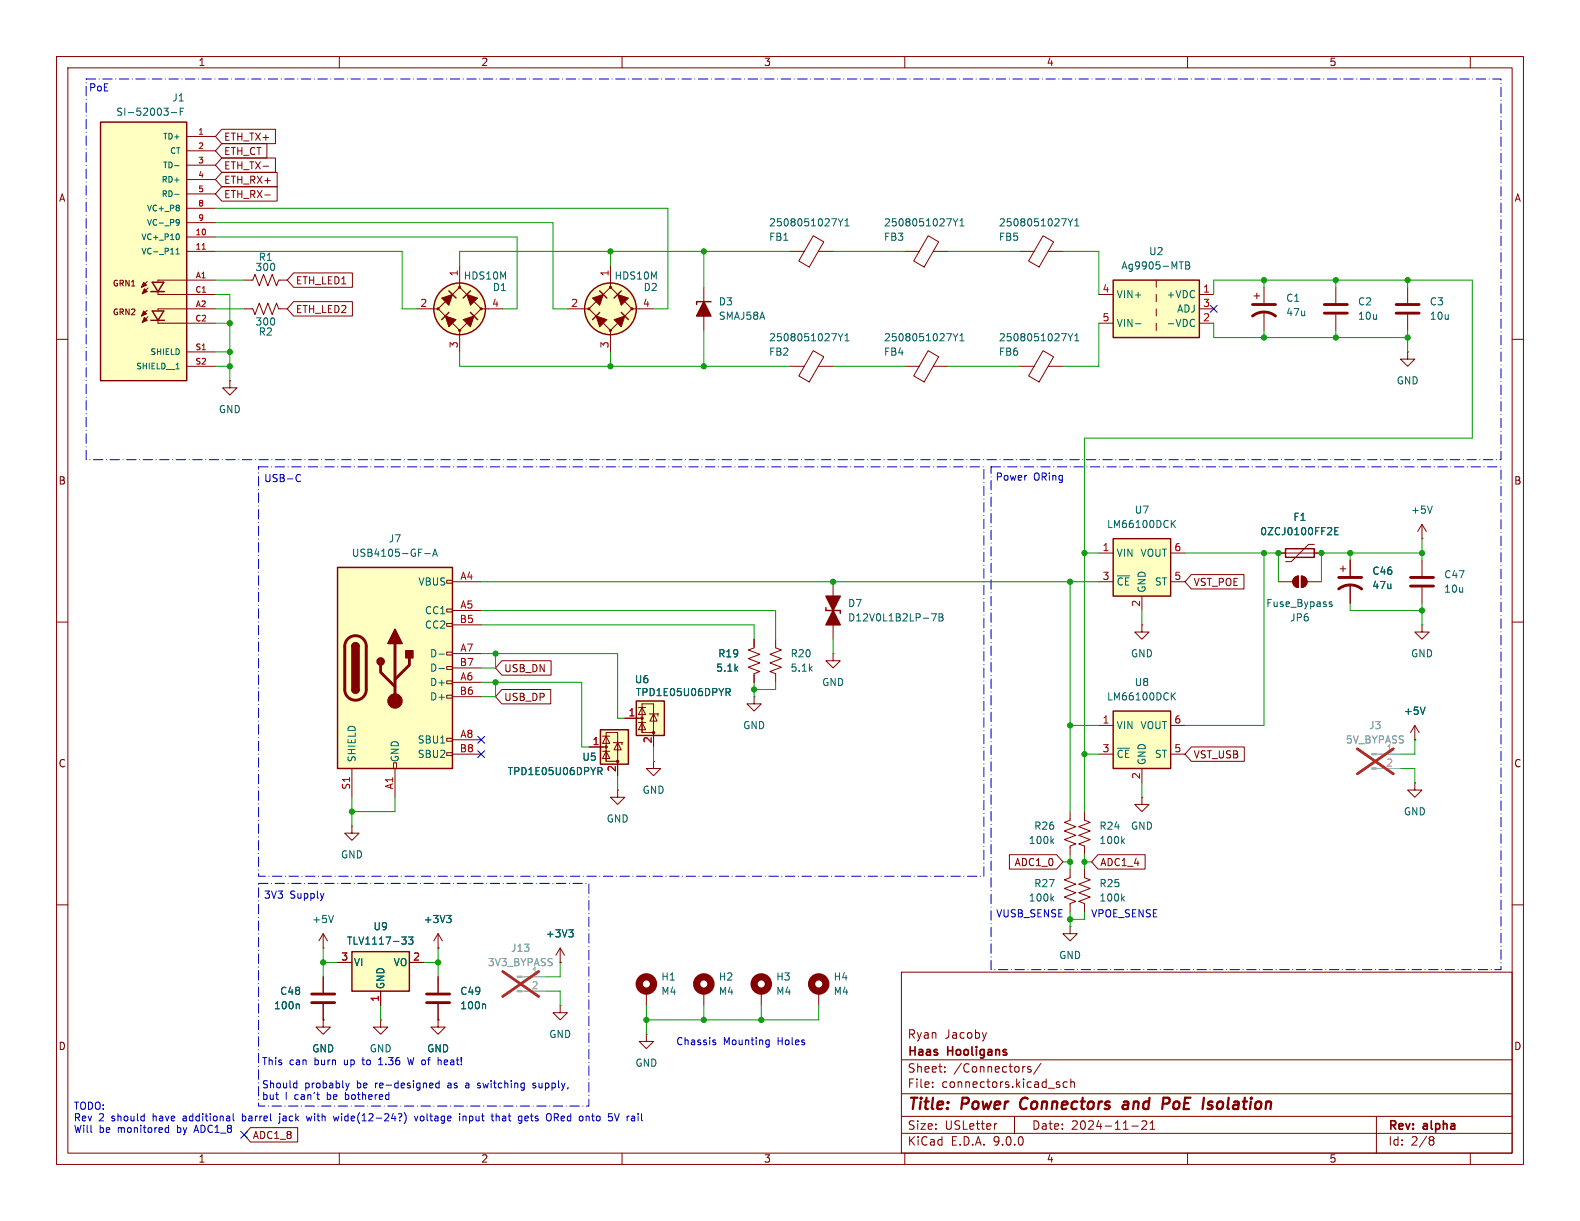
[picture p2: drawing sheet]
<svg xmlns="http://www.w3.org/2000/svg" width="279mm" height="216mm" viewBox="0 0 279 216" stroke-linecap="round" stroke-linejoin="round" font-family="sans-serif">
<g fill="none" stroke="#840000" stroke-width=".18">
<path d="M10 10h259.4v195.9h-259.4zM12 12h255.4v191.9h-255.4zM60 10v2M110 10v2M160 10v2M210 10v2M260 10v2M124.5 50.8v7.6M10 60h2M139.7 64.8h2.5M143.8 62l1.9 1.1-2.6 4.4-1.9-1zM144.7 64.8h2.6"/>
<path d="M160 64.8h2.6M164.1 62l1.9 1.1-2.6 4.4-1.8-1zM165 64.8h2.6M180.3 64.8h2.6M184.5 62l1.8 1.1-2.6 4.4-1.8-1zM185.4 64.8h2.6M267.4 60h2M226.1 97.8h7.6M232.4 96.3h-1l-3.1 3h-1M238.8 99.1v2.8M10 110h2M226.1 102.9h2.5"/>
<path d="M228.9 102.2l.7-.3v2a1.02 1.02 0 0 1-.9-.6 1.02 1.02 0 0 1 .2-1.1zM230.1 101.9a1.02 1.02 0 0 1 1 1 1.02 1.02 0 0 1-1 1zM231.1 102.9h2.6M237 100.6h1M237.5 100.1v1M238.8 103.4v3.3M267.4 110h2M109.2 139.7v1.3h1.3l-1.3 1.2-1.3-1.2h1.3M109.2 139.7h.1M10 160h2M114.3 175.3v2.5M134.6 175.3v2.5"/>
<path d="M144.8 175.3v2.5M159.4 171.9h108v32h-108zM267.4 160h2M114.3 182.9v1.3h1.3l-1.3 1.2-1.3-1.2h1.3M114.3 182.9h.1M159.4 197.4h108M159.4 193.4h108M159.4 187.4h108M164.9 192.1v.2M164.9 191.4v.1M167.1 189.4v.2M167.1 188.7v.1"/>
<path d="M174.4 182.6l-.3 1M176.3 198.7l-.3 .1M179.4 197.4v3M181.1 188.6h.2M182.3 188.7l-.4-.1-.2 .2 .1 .2 .5 .2v.3h-.6M184.1 188l-1.3 1.9M187 191.8l.4 .1v.2l-.2 .2h-.3M187 191.3l.4 .1M188.7 191.4l-.4-.1-.3 .3v.4l.1 .2h.6M189.4 191.4l.2-.1 .3 .1 .1 .9M189.4 190.8v1.5M200.1 199.1h1.2"/>
<path d="M201.9 198.3l.6-.1 .2 .1 .1 .3-.9 1.1h.9M203.4 199.7h.8M203.4 198.6l.4-.4v1.5M243.4 197.4v6.5M60 203.9v2M110 203.9v2M159.4 200.4h108M160 203.9v2M210 203.9v2M253 201.6h.3M253.3 201.6l.2 .2 .1 .4-.2 .2-.4 .1M253.6 201.3l-.3 .3"/>
<path d="M260 203.9v2"/>
</g>
<path d="M180.7 194.4a1.27 1.27 0 0 0 0 1.6M198.7 194.9l.2-.1 .6 .1M199.5 195.2l-.7 .1a.4 .4 0 0 0-.3 .4 .4 .4 0 0 0 .2 .4l.7-.1M205.8 194.1l.9 .1a.58 .58 0 0 1-.3 1" fill="none" stroke="#840000" stroke-width=".4"/>
<path d="M236.7 104.1a3.3 3.3 0 0 1 4.1 0M236.7 102.1h4.1" fill="none" stroke="#840000" stroke-width=".51"/>
<g fill="#840000" stroke="#840000" stroke-width=".18">
<path d="M228.9 102.2l.7-.3v2a1.02 1.02 0 0 1-.9-.6 1.02 1.02 0 0 1 .2-1.1z"/>
<path d="M230.1 101.9a1.02 1.02 0 0 1 1 1 1.02 1.02 0 0 1-1 1z"/>
</g>
<g fill="none" stroke="#006464" stroke-width=".18">
<path d="M148.2 59l.4 .7M148.6 59.7v.6M149.1 59l-.5 .7M149.4 59.4l.4-.4v1.3M168.5 59l.5 .7M169 59.7v.6M169.4 59l-.4 .7M169.7 59.4l.4-.4v1.3M188.9 59l.4 .7M189.3 59.7v.6M189.7 59l-.4 .7M190.1 59.4l.3-.4v1.3"/>
<path d="M149.4 60.3h.8M169.7 60.3h.8M190.1 60.3h.7M236 93.9h.5M236.6 93.3h-.6v1.3h.6M235 106.7l.6 .3-.2 .3-.4-.1M235.5 106.5l-.3-.1-.2 .2"/>
</g>
<path d="M125.7 53.3h-2.5v.5M227.3 97h5.1v1.6h-5.1z" fill="none" stroke="#840000" stroke-width=".25"/>
<path d="M124.5 53.3l1.2 2.6h-2.5z" fill="#840000" stroke="#840000" stroke-width=".25"/>
<g fill="none" stroke="#840000" stroke-width="1.3">
<circle cx="114.3" cy="174" r="1.27"/>
<circle cx="134.6" cy="174" r="1.27"/>
<circle cx="144.8" cy="174" r="1.27"/>
</g>
<path d="M59.7 100.3h20.3v35.6h-20.3z" fill="#ffffc2"/>
<g fill="none" stroke="#840000" stroke-width=".18">
<path d="M79 102.6h1v.5h-1zM79 107.7h1v.5h-1zM79 110.2h1v.5h-1zM79 115.3h1v.5h-1zM79 117.9h1v.5h-1zM80 102.9h5.1M80 108h5.1M80 110.5h5.1M80 115.6h5.1M80 118.1h5.1M62.2 135.9v5.1M69.6 134.9h.5v1h-.5z"/>
<path d="M69.8 135.9v5.1M79 120.4h1v.5h-1zM79 122.9h1v.5h-1zM79 130.6h1v.5h-1zM79 133.1h1v.5h-1zM80 120.7h5.1M80 123.2h5.1M80 130.8h5.1M80 133.4h5.1M62.2 146.1v1.2h1.3l-1.3 1.3-1.2-1.3h1.2M62.2 146.1h.1M191.8 143.5v1.5l1 .4-2 .8 2 .7-2 .8 2 .8-2 .7 1 .4v1.5"/>
</g>
<path d="M59.7 100.3h20.3v35.6h-20.3zM62.2 114.3a.64 .64 0 0 1 .7-.6 .64 .64 0 0 1 .6 .6M62.2 121.9a.64 .64 0 0 0 .7 .7 .64 .64 0 0 0 .6-.7" fill="none" stroke="#840000" stroke-width=".25"/>
<path d="M61.5 113a1.9 1.9 0 0 1 2.1-.5 1.9 1.9 0 0 1 1.2 1.8v7.6a1.91 1.91 0 0 1-1.9 1.9 1.91 1.91 0 0 1-1.9-1.9v-7.7l.1-.7zM67.3 117.6v1.3l2.5 2.5M69.8 113.8v10.2M72.4 116.3v1.3l-2.6 2.5" fill="none" stroke="#840000" stroke-width=".51"/>
<g fill="#840000" stroke="#840000" stroke-width=".25">
<path d="M62.2 114.3h1.3v7.6h-1.3z"/>
<path d="M62.4 113.9a.64 .64 0 0 1 .7-.2 .64 .64 0 0 1 .4 .6h-1.3z"/>
<path d="M62.2 121.9h1.3a.64 .64 0 0 1-.6 .7 .64 .64 0 0 1-.7-.7z"/>
<path d="M69.8 111.3l1.3 2.5h-2.5z"/>
<path d="M71.8 115.1h1.2v1.2h-1.2z"/>
<circle cx="67.3" cy="117" r=".63"/>
</g>
<circle cx="69.8" cy="124" r="1.27" fill="#840000" stroke="#840000" stroke-width=".18"/>
<path d="M75.1 97.9h1M76.5 98.4l.4-1.3 .4 1.3M76.6 98h.6M77.6 115.7h1M77.6 118.2h1M198.5 148.7l.3 .5M198.8 148.3l-.4 .5" fill="none" stroke="#006464" stroke-width=".18"/>
<path d="M106.2 129h4.9v6.1h-4.9z" fill="#ffffc2"/>
<path d="M106.2 129h4.9v6.1h-4.9z" fill="none" stroke="#840000" stroke-width=".25"/>
<g fill="none" stroke="#840000" stroke-width=".18">
<path d="M104.1 132.1h3.1M106.6 130.2h1.2M106.6 132.8h1.2M107.2 130.2l.6 1.2h-1.2zM107.2 132.8l.6 1.3h-1.2zM108.5 131.3h1.5M109.2 131.3l.7 1.3h-1.3zM109.2 134.6h-2v-5.1h2v7.7M110 131.3h.1M110 131.3v.4M57.1 167.6h.1M57.1 165.1l-.7 1.3"/>
<path d="M57.1 165.1l.8 1.3M57.1 165.1v2.5M57.1 172.7v2.8M57.1 177.5v2.8M99.1 177.8v1.3h1.2l-1.2 1.2-1.3-1.2h1.3M99.1 177.8h.1M57.1 180.3v1.3h1.3l-1.3 1.3-1.2-1.3h1.2M57.1 180.3h.1M67.3 180.3v1.3h1.3l-1.3 1.3-1.3-1.3h1.3M67.3 180.3h.1"/>
</g>
<g fill="#840000" stroke="#840000" stroke-width=".18">
<circle cx="107.2" cy="132.1" r=".2"/>
<circle cx="109.2" cy="134.6" r=".2"/>
</g>
<path d="M105.7 135.7h.5l.3 .2-.2 .4-.6 .1M106 136.4l.5 .6M52.7 177.5l.2 .2v.7M59 161.9l-.5 1.2" fill="none" stroke="#006464" stroke-width=".18"/>
<path d="M55.1 175.8h4.1M55.1 177.3h4.1" fill="none" stroke="#840000" stroke-width=".51"/>
<path d="M62.2 168.3h10.2v7h-10.2z" fill="#ffffc2"/>
<path d="M62.2 168.3h10.2v7h-10.2z" fill="none" stroke="#840000" stroke-width=".25"/>
<g fill="none" stroke="#840000" stroke-width=".18">
<path d="M248.9 50.8v2.8M248.9 55.6v2.8M133.3 113v1.6l-1 .3 2.1 .8-2.1 .8 2.1 .7-2.1 .8 2.1 .7-1.1 .4v1.6M137.2 113v1.6l1 .3-2.1 .8 2.1 .8-2.1 .7 2.1 .8-2.1 .7 1.1 .4v1.6M115.6 134.6v1.3h1.2l-1.2 1.3-1.3-1.3h1.3M115.6 134.6h.1M133.3 123.2v1.3h1.3l-1.3 1.2-1.2-1.2h1.2M133.3 123.2h.1M59.7 170.2h2.5M67.3 175.3v2.5M72.4 170.2h2.5M77.5 172.7v2.8"/>
<path d="M77.5 177.5v2.8M99.1 170.2h.1M99.1 167.6l.7 1.3M99.1 167.6l-.8 1.3M99.1 167.6v2.6M77.5 180.3v1.3h-1.3l1.3 1.3 1.2-1.3h-1.2M77.5 180.3h.1"/>
</g>
<path d="M71 165.7h.8l-.4 .5 .4 .1v.4l-.2 .2h-.4M72.2 165.7h.8l-.4 .5 .4 .1v.5l-.2 .1-.6-.1M85.7 177.5l.2 .2v.7M100.6 164.4h.8l-.5 .5M101.1 164.9l.3 .2v.3l-.3 .3" fill="none" stroke="#006464" stroke-width=".18"/>
<path d="M246.9 53.8h4.1M246.9 55.4h4.1M75.4 175.8h4.1M75.4 177.3h4.1" fill="none" stroke="#840000" stroke-width=".51"/>
<g fill="#a1a1a1" stroke="#a1a1a1" stroke-width=".18">
<path d="M91.4 172.6h.9v.2h-.9z"/>
<path d="M91.4 175.1h.9v.3h-.9z"/>
</g>
<path d="M92.3 172.7h4.2M92.3 175.3h4.2" fill="none" stroke="#a1a1a1" stroke-width=".18"/>
<path d="M88.9 171.8l6.4 4.4M95.3 171.8l-6.4 4.4" fill="none" stroke="#e12e31" stroke-width=".46"/>
<path d="M112.5 124h5v6h-5z" fill="#ffffc2"/>
<path d="M146 107.4v.6h2.6v.5M112.5 124h5v6h-5z" fill="none" stroke="#840000" stroke-width=".25"/>
<g fill="none" stroke="#840000" stroke-width=".18">
<path d="M221.7 52.3h1.1M222.2 51.8v1M223.5 50.8v2.8M223.5 55.1v3.3M236.2 50.8v2.8M236.2 55.6v2.8M248.9 62.2v1.3h1.3l-1.3 1.3-1.3-1.3h1.3M248.9 62.2h.1M251.5 95.3h.1M251.5 92.7l-.8 1.3M251.5 92.7l.7 1.3M251.5 92.7v2.6"/>
<path d="M251.5 99.1v2.8M147.3 115.6v1.2h1.3l-1.3 1.3-1.3-1.3h1.3M147.3 115.6h.1M147.3 102.9v2.5M147.3 106.7v2.5M147.3 110.5v2.5M251.5 110.5v1.3h1.2l-1.2 1.2-1.3-1.2h1.3M251.5 110.5h.1M251.5 103.9v2.8M110.5 127h3M112.9 125.1h1.3M112.9 127.8h1.3"/>
<path d="M113.5 125.1l.7 1.3h-1.3zM113.5 127.8l.7 1.2h-1.3zM114.8 126.2h1.5M115.6 126.2l.6 1.3h-1.3zM115.6 129.5h-2.1v-5h2.1v7.6M116.3 126.2h.1M116.3 126.2v.4M124.5 175.3v2.5"/>
</g>
<g fill="#840000" stroke="#840000" stroke-width=".18">
<circle cx="113.5" cy="127" r=".2"/>
<circle cx="115.6" cy="129.5" r=".2"/>
</g>
<path d="M253.3 89.5l-.4 1.2M164.7 108.5h.9l-.6 1.3M166.1 108.5h.4l.2 .3-.2 .3 .2 .2 .1 .3-.3 .2h-.4zM166.1 109.1h.4M128.4 121.7h.5l.2 .3-.1 .3-.6 .1M128.7 122.4l.4 .6" fill="none" stroke="#006464" stroke-width=".18"/>
<g fill="#840000" stroke="#840000" stroke-width=".25">
<path d="M147.3 108l1.3 2.5h-2.6z"/>
<path d="M146 105.4h2.6l-1.3 2.6z"/>
</g>
<path d="M221.5 55.9a3.3 3.3 0 0 1 4.1 0M221.5 53.8h4.1M234.2 53.8h4.1M234.2 55.4h4.1M249.4 102.1h4.1M249.4 103.6h4.1" fill="none" stroke="#840000" stroke-width=".51"/>
<circle cx="124.5" cy="174" r="1.27" fill="none" stroke="#840000" stroke-width="1.3"/>
<path d="M196.8 125.7h10.2v10.2h-10.2z" fill="#ffffc2"/>
<path d="M196.8 125.7h10.2v10.2h-10.2z" fill="none" stroke="#840000" stroke-width=".25"/>
<path d="M194.3 128.3h2.5M194.3 133.4h2.5M201.9 135.9v2.5M207 128.3h2.5M207 133.4h2.5M250.2 138.4v1.3h1.3l-1.3 1.3-1.3-1.3h1.3M250.2 138.4h.1M250.2 130.8h.1M250.2 128.3l-.8 1.2M250.2 128.3l.8 1.2M250.2 128.3v2.5" fill="none" stroke="#840000" stroke-width=".18"/>
<path d="M207.3 123l.6 .8M207.9 122.5l-.8 .7M252 125l-.4 1.3" fill="none" stroke="#006464" stroke-width=".18"/>
<g fill="#a1a1a1" stroke="#a1a1a1" stroke-width=".18">
<path d="M242.6 133.2h.8v.3h-.8z"/>
<path d="M242.6 135.8h.8v.2h-.8z"/>
</g>
<path d="M243.4 133.4h4.2M243.4 135.9h4.2" fill="none" stroke="#a1a1a1" stroke-width=".18"/>
<path d="M240 132.4l6.4 4.4M246.4 132.4l-6.4 4.4" fill="none" stroke="#e12e31" stroke-width=".46"/>
<path d="M196.8 95.3h10.2v10.1h-10.2z" fill="#ffffc2"/>
<g fill="none" stroke="#840000" stroke-width=".25">
<path d="M106 51.4l1.3 1.3M106 55.2l-1.2 1.3M109.9 55.2l1.2 1.3M109.9 51.4l-1.3 1.3M196.8 95.3h10.2v10.1h-10.2z"/>
<circle cx="107.9" cy="54.6" r="4.6"/>
</g>
<g fill="none" stroke="#840000" stroke-width=".18">
<path d="M100.3 54.6h3.8M104.1 54.6l3.8-3.8 3.9 3.8-3.9 3.8zM107.9 47v3.8M107.9 58.4v3.8M111.8 54.6h3.8M194.3 97.8h2.5M207 97.8h2.5M194.3 102.9h2.5M201.9 110.5v1.3h1.3l-1.3 1.2-1.2-1.2h1.2M201.9 110.5h.1M201.9 105.4v2.6M207 102.9h2.5"/>
<path d="M189.2 153.7v1.5l-1 .4 2 .7-2 .8 2 .8-2 .7 2 .8-1 .4v1.5M189.2 143.5v1.5l-1 .4 2 .8-2 .7 2 .8-2 .8 2 .7-1 .4v1.5M191.8 153.7v1.5l1 .4-2 .7 2 .8-2 .8 2 .7-2 .8 1 .4v1.5M201.9 141v1.2h1.3l-1.3 1.3-1.2-1.3h1.2M201.9 141h.1"/>
</g>
<path d="M207.3 92.6l.6 .7M207.9 92l-.8 .7M186 158.8l.3 .5M186 148.7l.3 .5M186.3 158.5l-.4 .5M186.3 148.3l-.4 .5M198.5 158.8l.3 .5M198.8 158.5l-.4 .5" fill="none" stroke="#006464" stroke-width=".18"/>
<circle cx="107.9" cy="54.6" r="4.6" fill="#ffffc2" stroke="#ffffc2" stroke-width=".18"/>
<g fill="#840000" stroke="#840000" stroke-width=".18">
<path d="M105.4 55.9l1.9 .6-1.3 1.3z"/>
<path d="M104.8 52.7l1.9-.6-.7 1.9z"/>
<path d="M109.2 52.1l1.9 .6-1.2 1.3z"/>
<path d="M108.6 56.5l1.9-.6-.6 1.9z"/>
<circle cx="104.1" cy="54.6" r=".18"/>
<circle cx="107.9" cy="50.8" r=".18"/>
<circle cx="107.9" cy="58.4" r=".18"/>
<circle cx="111.8" cy="54.6" r=".18"/>
</g>
<path d="M17.8 21.6h15.2v45.7h-15.2z" fill="#ffffc2"/>
<g fill="none" stroke="#840000" stroke-width=".25">
<path d="M17.8 21.6h15.2v45.7h-15.2zM26.7 51.6h2.4M26.7 56.6h2.4M26.9 49.9h2.1l-1.1 1.7zM26.9 55h2.1l-1.1 1.6zM79.4 51.4l1.2 1.3M79.4 55.2l-1.3 1.3M83.2 55.2l1.3 1.3M83.2 51.4l-1.3 1.3"/>
<circle cx="81.3" cy="54.6" r="4.6"/>
</g>
<g fill="none" stroke="#840000" stroke-width=".18">
<path d="M33 24.1h5.1M33 26.7h5.1M33 29.2h5.1M33 31.8h5.1M33 34.3h5.1M33 36.8h5.1M33 39.4h5.1M26 49.8l-1 1M26 54.9l-1 1M26.2 50.9l-1.1 1M26.2 56l-1.1 1M27.9 51.7v.4h10.2"/>
<path d="M27.9 56.8v.4h10.2M33 41.9h5.1M33 44.5h5.1M38.1 49.5h-10.2v.3M38.1 54.6h-10.2v.3M43.2 54.6h1.5l.4 1 .7-2 .8 2 .8-2 .7 2 .8-2 .4 1h1.5M43.2 49.5h1.5l.4-1 .7 2 .8-2 .8 2 .7-2 .8 2 .4-1h1.5M73.7 54.6h3.8M77.5 54.6l3.8-3.8 3.8 3.8-3.8 3.8zM81.3 47v3.8M81.3 58.4v3.8M85.1 54.6h3.8"/>
<path d="M139.7 44.5h2.5M143.8 41.7l1.9 1.1-2.6 4.4-1.9-1zM144.7 44.5h2.6M160 44.5h2.6M164.1 41.7l1.9 1.1-2.6 4.4-1.8-1zM165 44.5h2.6M180.3 44.5h2.6M184.5 41.7l1.8 1.1-2.6 4.4-1.8-1zM185.4 44.5h2.6M33 62.2h5.1M33 64.8h5.1M40.6 67.3v1.3h1.3l-1.3 1.3-1.2-1.3h1.2"/>
<path d="M40.6 67.3h.1"/>
</g>
<g fill="#840000" stroke="#840000" stroke-width=".18">
<path d="M25.5 51.1l.5 .5-.9 .3z"/>
<path d="M25.5 56.1l.5 .5-.9 .4z"/>
<path d="M25.4 49.9l.5 .5-.9 .4z"/>
<path d="M25.4 55l.5 .5-.9 .4z"/>
<path d="M78.7 55.9l1.9 .6-1.2 1.3z"/>
<path d="M78.1 52.7l1.9-.6-.6 1.9z"/>
<path d="M82.5 52.1l2 .6-1.3 1.3z"/>
<path d="M81.9 56.5l1.9-.6-.6 1.9z"/>
<circle cx="77.5" cy="54.6" r=".18"/>
<circle cx="81.3" cy="50.8" r=".18"/>
<circle cx="81.3" cy="58.4" r=".18"/>
<circle cx="85.1" cy="54.6" r=".18"/>
</g>
<g fill="none" stroke="#006464" stroke-width=".18">
<path d="M30.3 19.9h1M31.9 19.7h.4M32.5 19.1h-.6v1.3M30.9 29.3h.8M30.9 34.4h.8M31.2 38.9l.3-.1 .2 .2v.6l-.2 .2h-.3M31.5 36.3l.2 .2-.2 .2 .2 .4-.2 .2M31.7 39.3l-.2 .1h-.3M148.2 38.7l.4 .6M148.6 39.3v.6M149.1 38.7l-.5 .6M149.4 39.9h.8"/>
<path d="M149.4 39l.4-.3v1.2M168.5 38.7l.5 .6M169 39.3v.6M169.4 38.7l-.4 .6M169.7 39.9h.8M169.7 39l.4-.3v1.2M188.9 38.7l.4 .6M189.3 39.3v.6M189.7 38.7l-.4 .6M190.1 39.9h.7M190.1 39l.3-.3v1.2M31.1 44.9h.6"/>
<path d="M31.1 44.2l.3-.3v1M31.4 41.4a.54 .54 0 0 1 .3 .5 .54 .54 0 0 1-.3 .5M31.1 65.2h.6"/>
</g>
<path d="M35.8 44.1h.5" fill="none" stroke="#a90000" stroke-width=".18"/>
<circle cx="81.3" cy="54.6" r="4.6" fill="#ffffc2" stroke="#ffffc2" stroke-width=".18"/>
<path d="M196.8 49.5h15.3v10.2h-15.3z" fill="#ffffc2"/>
<path d="M196.8 49.5h15.3v10.2h-15.3z" fill="none" stroke="#840000" stroke-width=".25"/>
<g fill="none" stroke="#840000" stroke-width=".18">
<path d="M39.2 33h9.8v2.6h-9.8l-1.1-1.3zM39.2 30.5h9.8v2.5h-9.8l-1.1-1.2zM39.2 25.4h8v2.5h-8l-1.1-1.2zM39.2 27.9h9.5v2.6h-9.5l-1.1-1.3zM39.2 22.9h9.5v2.5h-9.5l-1.1-1.3zM46.5 29.4h1M46.8 34.5h1M51.9 53.3h10.4v2.6h-10.4l-1.1-1.3zM51.9 48.3h10.4v2.5h-10.4l-1.1-1.3zM194.3 52.1h2.5M194.3 57.2h2.5M204.5 49.5v1.3"/>
<path d="M204.5 52.1v1.2M204.5 54.6v1.3M204.5 57.2v1.2M212.1 52.1h2.5M212.1 57.2h2.5M212.1 54.6h2.5M226.1 97.8h1.2M232.4 97.8h1.3M238.8 99.1v2.8M88.7 116.8h8.8v2.6h-8.8l-1.1-1.3zM133.3 113v1.3M133.3 119.4v1.3"/>
<path d="M210.7 101.6h9.3v2.5h-9.3l-1.2-1.2zM238.8 103.4v3.3M88.7 121.9h8.7v2.6h-8.7l-1.1-1.3zM104.1 132.1h2.6M109.2 134.6v2.6M110.5 127h2.5M115.6 129.5v2.6M210.7 132.1h9.3v2.5h-9.3l-1.2-1.2zM250.2 130.8h.1M178.5 151.1h8.3l1.2 1.3-1.2 1.3h-8.3zM194.2 151.1h8.3v2.6h-8.3l-1.2-1.3zM57.1 172.7v2.8"/>
<path d="M57.1 177.5v2.8M59.7 170.2h2.5M67.3 175.3v2.5M72.4 170.2h2.5M77.5 167.6h.1M77.5 165.1l.7 1.3M77.5 165.1l-.8 1.3M77.5 165.1v2.5M77.5 172.7v2.8M77.5 177.5v2.8M99.1 170.2h.1M189.2 163.8v1.3h-1.2l1.2 1.3 1.3-1.3h-1.3"/>
<path d="M189.2 163.8h.1M44.3 199.4h8.3v2.5h-8.3l-1.1-1.2zM57.1 180.3h.1M77.5 180.3h.1"/>
</g>
<g fill="none" stroke="#006464" stroke-width=".18">
<path d="M200.8 57.2h1M208.5 46.3h.7M209.7 46.3h.4l.2 .2-.2 .4 .2 .1 .1 .3-.2 .3h-.5zM209.7 46.9h.4M211 56.5l.2 .1M211.2 57.6l-.2 .1M236 93.9h.5M236.6 93.3h-.6v1.3h.6M105.7 135.7h.5l.3 .2-.2 .4-.6 .1M106 136.4l.5 .6M128.4 121.7h.5l.2 .3-.1 .3-.6 .1M128.7 122.4l.4 .6"/>
<path d="M252 125l-.4 1.3M52.7 177.5l.2 .2v.7M71 165.7h.8l-.4 .5 .4 .1v.4l-.2 .2h-.4M72.2 165.7h.8l-.4 .5 .4 .1v.5l-.2 .1-.6-.1M79 161.9h.8l-.5 .5M79.5 162.4l.3 .2v.3l-.3 .2M85.7 177.5l.2 .2v.7M100.6 164.4h.8l-.5 .5M101.1 164.9l.3 .2v.3l-.3 .3"/>
</g>
<g fill="none" stroke="#009600" stroke-width=".18">
<path d="M38.1 39.4h59.7v15.2h2.5M38.1 36.8h80v17.8h-2.5M38.1 52.1h2.5v15.2M38.1 54.6h5.1M38.1 44.5h33v10.1h2.6M38.1 41.9h53.3v12.7h-2.5M38.1 49.5h5.1M38.1 57.2h2.5M107.9 44.5v2.5M124.5 44.5v6.3M124.5 58.4v6.4M139.7 44.5h-58.4v2.5"/>
<path d="M147.3 44.5h12.7M167.6 44.5h12.7M188 44.5h6.3v7.6M194.3 57.2v7.6h-6.3M214.6 52.1v-2.6h45.7v28h-68.5v66M214.6 57.2v2.5h34.3M223.5 49.5v1.3M223.5 58.4v1.3M236.2 49.5v1.3M236.2 58.4v1.3M248.9 49.5v1.3M248.9 58.4v3.8"/>
<path d="M38.1 64.8h2.5M38.1 62.2h2.5M81.3 62.2v2.6h58.4M107.9 62.2v2.6M147.3 64.8h12.7M167.6 64.8h12.7M191.8 97.8h2.5M209.5 97.8h16.6v5.1M223.5 97.8v30.5h-14M238.8 97.8v1.3M251.5 97.8h-17.8v5.1M251.5 95.3v3.8"/>
<path d="M85.1 108h52.1v5M85.1 102.9h109.2M85.1 115.6h24.1v11.4h1.3M85.1 110.5h48.2v2.5M87.6 115.6v2.5h-2.5M147.3 113v2.6M189.2 102.9v40.6M201.9 108v2.5M238.8 106.7v1.3h12.7M251.5 106.7v3.8M85.1 120.7h17.8v11.4h1.2M87.6 120.7v2.5h-2.5"/>
<path d="M109.2 137.2v2.5M115.6 132.1v2.5M133.3 120.7v2.5M137.2 120.7v1.2h-3.9M189.2 128.3h5.1M191.8 133.4h2.5M201.9 138.4v2.6M247.6 135.9h2.6v2.5M250.2 130.8v2.6h-2.6M62.2 141v5.1M69.8 141v2.5h-7.6M188 152.4h1.2"/>
<path d="M189.2 151.1v2.6M191.8 151.1v2.6M191.8 152.4h1.2M57.1 170.2h2.6M57.1 167.6v5.1M67.3 177.8v2.5M74.9 170.2h2.6M77.5 167.6v5.1M96.5 175.3h2.6v2.5M99.1 170.2v2.5h-2.6M114.3 177.8v5.1M124.5 177.8v2.5"/>
<path d="M134.6 177.8v2.5M144.8 177.8v2.5h-30.5M189.2 161.3v2.5M191.8 161.3v1.3h-2.6"/>
</g>
<path d="M214 54l1.2 1.2M215.2 54l-1.2 1.2M84.5 130.2l1.2 1.2M84.5 132.7l1.2 1.3M85.7 130.2l-1.2 1.2M85.7 132.7l-1.2 1.3M42.6 200.1l1.2 1.2M43.8 200.1l-1.2 1.2" fill="none" stroke="#000084" stroke-width=".18"/>
<g fill="none" stroke="#0000c2" stroke-width=".18">
<path d="M52.6 84l.3-.1 .2 .1M53.1 85l-.2 .2-.3-.1M29.8 199v1.2M29.8 199.5l-.4-.1-.1 .1M41.2 196.9v1.1l.2 .2M42.9 196.9v1.3M42.9 198.1l.1 .1M43 197.3l-.1 .1M49.5 196.9v.1M49.5 197.3v1.1l-.3 .2M52.1 191.5l.4 .1M52.5 191.1v1.3"/>
<path d="M52.5 192.3l-.4 .1M54.2 197.3l.2 .9 .3-.6 .2 .6M56.4 194.4h.1M59 197.3l.2 .9 .2-.6 .3 .6 .2-.9M61.1 191.5l.3 .9M61.4 192.4l-.3 .4M61.7 191.5l-.3 .9M67 188.3h.7M67.2 187.2l-.2 .2M71.5 196.7a1.46 1.46 0 0 1 0 2M72.1 187l.3 1.3 .2-.9M73.3 197.3l.3 .9 .3-.9"/>
<path d="M76.4 191.5l.2 .3-.6 .1M76.5 192.3l-.1 .1M77.7 187.4l.3 .2v.7M77.7 191.6l-.4-.1-.3 .3 .2 .5h.5M77.7 191.1v1.3M81.3 196.9v.1M81.3 197.3v.9M81.9 197.3v.9M81.9 197.5l.3-.2 .2 .2M82.5 191.5l-.1 .1M82.5 191.9l-.2 .2 .2 .3M84.4 192.3l.4 .1"/>
<path d="M84.5 191.9h.3M84.8 191.5l-.3 .1M86.8 197.3h.5M87.2 198.2h.1M87.7 197.5l.4-.2 .2 .2M87.7 196.9v1.3M93.2 197.3h-.2l-.2 .2 .1 .6 .3 .1M93.4 197.7l-.6 .1M94.7 191.6l-.3-.1-.2 .3 .6 .3M94.8 192.2l-.2 .2-.4-.1M98 197.6h.5M98.3 197.6l.4 .6"/>
<path d="M98.5 196.9h-.5v1.3M104 197.3l.2 .2v.7M108.7 196.9l.4 1.3 .4-1.3M113.4 196.9v1.1l.2 .2M126.2 184.3l.3 .1 .1 .2-.2 .1h-.2M126.2 183.9h.3M135.7 183.9h.3M136 184.7h-.3M136 183.9v1l-.1 .2-.3 .1M29.3 200.1l.1 .1h.4"/>
</g>
<path d="M15.2 14h250.2v67.3h-250.2zM45.7 82.6h128.3v72.3h-128.3zM175.3 82.6h90.1v88.9h-90.1zM45.7 156.2h58.4v39.4h-58.4z" fill="none" stroke="#0000c2" stroke-width=".18" stroke-dasharray="1.7 .6 0 .6"/>
<path d="M243.8 133.4h3.8M243.8 135.9h3.8M92.7 172.7h3.8M92.7 175.3h3.8" fill="none" stroke="#a1a1a1" stroke-width=".18"/>
<path d="M240 132.4l6.4 4.4M246.4 132.4l-6.4 4.4M88.9 171.8l6.4 4.4M95.3 171.8l-6.4 4.4" fill="none" stroke="#e12e31" stroke-width=".46"/>
<g fill="#009600" stroke="#009600" stroke-width=".18">
<circle cx="40.6" cy="62.2" r=".46"/>
<circle cx="40.6" cy="64.8" r=".46"/>
<circle cx="40.6" cy="57.2" r=".46"/>
<circle cx="57.1" cy="170.2" r=".46"/>
<circle cx="107.9" cy="44.5" r=".46"/>
<circle cx="107.9" cy="64.8" r=".46"/>
<circle cx="87.6" cy="115.6" r=".46"/>
<circle cx="62.2" cy="143.5" r=".46"/>
<circle cx="87.6" cy="120.7" r=".46"/>
<circle cx="133.3" cy="121.9" r=".46"/>
<circle cx="77.5" cy="170.2" r=".46"/>
<circle cx="114.3" cy="180.3" r=".46"/>
<circle cx="124.5" cy="180.3" r=".46"/>
<circle cx="134.6" cy="180.3" r=".46"/>
<circle cx="124.5" cy="44.5" r=".46"/>
<circle cx="124.5" cy="64.8" r=".46"/>
<circle cx="233.7" cy="97.8" r=".46"/>
<circle cx="238.8" cy="97.8" r=".46"/>
<circle cx="251.5" cy="97.8" r=".46"/>
<circle cx="251.5" cy="108" r=".46"/>
<circle cx="226.1" cy="97.8" r=".46"/>
<circle cx="223.5" cy="97.8" r=".46"/>
<circle cx="191.8" cy="97.8" r=".46"/>
<circle cx="189.2" cy="102.9" r=".46"/>
<circle cx="191.8" cy="133.4" r=".46"/>
<circle cx="189.2" cy="128.3" r=".46"/>
<circle cx="248.9" cy="49.5" r=".46"/>
<circle cx="248.9" cy="59.7" r=".46"/>
<circle cx="236.2" cy="49.5" r=".46"/>
<circle cx="236.2" cy="59.7" r=".46"/>
<circle cx="223.5" cy="49.5" r=".46"/>
<circle cx="223.5" cy="59.7" r=".46"/>
<circle cx="189.2" cy="152.4" r=".46"/>
<circle cx="189.2" cy="162.6" r=".46"/>
<circle cx="191.8" cy="152.4" r=".46"/>
<circle cx="147.3" cy="102.9" r=".46"/>
</g>
<g font-size="2.8" fill="#840000">
<text x="160.4" y="196.8">Title:</text>
<text x="170.1" y="196.8">Power</text>
<text x="181.2" y="196.8">Connectors</text>
<text x="200.2" y="196.8">and</text>
<text x="208" y="196.8">PoE</text>
<text x="215.9" y="196.8">Isolation</text>
</g>
<g font-size="2.1" fill="#840000">
<text x="160.4" y="183.9">Ryan</text>
<text x="167.1" y="183.9">Jacoby</text>
<text x="160.4" y="189.9">Sheet:</text>
<text x="160.4" y="187.1">Haas</text>
<text x="167.6" y="187.1">Hooligans</text>
<text x="168.6" y="189.9">/Connectors/</text>
<text x="160.4" y="192.6">File:</text>
<text x="166.5" y="192.6">connectors.kicad_sch</text>
<text x="160.4" y="202.8">KiCad</text>
<text x="160.4" y="200">Size:</text>
<text x="167.1" y="200">USLetter</text>
<text x="168.1" y="202.8">E.D.A.</text>
<text x="175.7" y="202.8">9.0.0</text>
<text x="182.4" y="200">Date:</text>
<text x="189.4" y="200">2024-11-21</text>
<text x="245.4" y="200.2">Rev:</text>
<text x="245.4" y="202.8">Id:</text>
<text x="249.5" y="202.8">2/8</text>
<text x="251.8" y="200.2">alpha</text>
</g>
<g font-size="1.8" fill="#840000">
<text x="35" y="11.9">1</text>
<text x="85" y="11.9">2</text>
<text x="135" y="11.9">3</text>
<text x="185" y="11.9">4</text>
<text x="235" y="11.9">5</text>
<text x="39.5" y="27.6">ETH_CT</text>
<text x="39.5" y="25.1">ETH_TX+</text>
<text x="10.3" y="35.9">A</text>
<text x="39.5" y="35.2">ETH_RX-</text>
<text x="39.5" y="32.7">ETH_RX+</text>
<text x="39.5" y="30.2">ETH_TX-</text>
<text x="267.7" y="35.9">A</text>
<text x="52.2" y="50.5">ETH_LED1</text>
<text x="52.2" y="55.6">ETH_LED2</text>
<text x="10.3" y="85.9">B</text>
<text x="267.7" y="85.9">B</text>
<text x="211" y="103.8">VST_POE</text>
<text x="89.1" y="119.1">USB_DN</text>
<text x="89.1" y="124.1">USB_DP</text>
<text x="10.3" y="135.9">C</text>
<text x="211" y="134.3">VST_USB</text>
<text x="267.7" y="135.9">C</text>
<text x="179.3" y="153.4">ADC1_0</text>
<text x="194.5" y="153.4">ADC1_4</text>
<text x="10.3" y="185.9">D</text>
<text x="267.7" y="185.9">D</text>
<text x="44.6" y="201.6">ADC1_8</text>
<text x="35" y="205.8">1</text>
<text x="85" y="205.8">2</text>
<text x="135" y="205.8">3</text>
<text x="185" y="205.8">4</text>
<text x="235" y="205.8">5</text>
</g>
<g font-size="1.8" fill="#0000c2">
<text x="15.6" y="16.4">PoE</text>
<text x="46.6" y="85.4">USB-C</text>
<text x="176" y="85.2">Power</text>
<text x="182.8" y="85.2">ORing</text>
<text x="46.6" y="159.1">3V3</text>
<text x="51.3" y="159.1">Supply</text>
<text x="176.1" y="162.4">VUSB_SENSE</text>
<text x="192.9" y="162.4">VPOE_SENSE</text>
<text x="119.5" y="185">Chassis</text>
<text x="127.9" y="185">Mounting</text>
<text x="137.6" y="185">Holes</text>
<text x="46.2" y="188.6">This</text>
<text x="51.1" y="188.6">can</text>
<text x="55.7" y="188.6">burn</text>
<text x="61.1" y="188.6">up</text>
<text x="64.6" y="188.6">to</text>
<text x="67.6" y="188.6">1.36</text>
<text x="73" y="188.6">W of</text>
<text x="78.7" y="188.6">heat!</text>
<text x="13" y="196.4">TODO:</text>
<text x="46.2" y="192.6">Should</text>
<text x="46.2" y="194.7">but</text>
<text x="50.4" y="194.7">I</text>
<text x="52.2" y="194.7">can't</text>
<text x="53.9" y="192.6">probably</text>
<text x="58.1" y="194.7">be</text>
<text x="61.5" y="194.7">bothered</text>
<text x="63.2" y="192.6">be</text>
<text x="66.6" y="192.6">re-designed</text>
<text x="79.6" y="192.6">as</text>
<text x="83" y="192.6">a</text>
<text x="85.3" y="192.6">switching</text>
<text x="95.3" y="192.6">supply,</text>
<text x="13" y="198.5">Rev</text>
<text x="13" y="200.5">Will</text>
<text x="17.5" y="198.5">2</text>
<text x="17.5" y="200.5">be</text>
<text x="19.8" y="198.5">should</text>
<text x="20.9" y="200.5">monitored</text>
<text x="27.3" y="198.5">have</text>
<text x="31.6" y="200.5">by</text>
<text x="32.8" y="198.5">additional</text>
<text x="34.9" y="200.5">ADC1_8</text>
<text x="43.5" y="198.5">barrel</text>
<text x="50.3" y="198.5">jack</text>
<text x="55.3" y="198.5">with</text>
<text x="60.3" y="198.5">wide(12-24?)</text>
<text x="74.8" y="198.5">voltage</text>
<text x="82.9" y="198.5">input</text>
<text x="88.8" y="198.5">that</text>
<text x="93.8" y="198.5">gets</text>
<text x="98.9" y="198.5">ORed</text>
<text x="104.9" y="198.5">onto</text>
<text x="110.3" y="198.5">5V</text>
</g>
<g font-size="1.8" fill="#006464">
<text x="20.5" y="20.7">SI-52003-F</text>
<text x="30.4" y="18.1">J1</text>
<text x="135.9" y="40.2">2508051027Y1</text>
<text x="156.2" y="40.2">2508051027Y1</text>
<text x="176.5" y="40.2">2508051027Y1</text>
<text x="45.6" y="46.3">R1</text>
<text x="135.9" y="42.8">FB1</text>
<text x="156.2" y="42.8">FB3</text>
<text x="176.5" y="42.8">FB5</text>
<text x="198.2" y="47.9">Ag9905-MTB</text>
<text x="203.1" y="45.3">U2</text>
<text x="45.1" y="48.1">300</text>
<text x="81.9" y="49.6">HDS10M</text>
<text x="87.1" y="51.7">D1</text>
<text x="108.6" y="49.6">HDS10M</text>
<text x="113.7" y="51.7">D2</text>
<text x="197.4" y="52.9">VIN+</text>
<text x="206.2" y="52.9">+VDC</text>
<text x="227.3" y="53.6">C1</text>
<text x="45.1" y="57.8">300</text>
<text x="45.6" y="59.5">R2</text>
<text x="127" y="54.2">D3</text>
<text x="127" y="56.7">SMAJ58A</text>
<text x="197.4" y="58">VIN-</text>
<text x="206.2" y="58">-VDC</text>
<text x="208.1" y="55.5">ADJ</text>
<text x="227.3" y="56.1">47u</text>
<text x="240" y="54.2">C2</text>
<text x="240" y="56.7">10u</text>
<text x="252.7" y="54.2">C3</text>
<text x="252.7" y="56.7">10u</text>
<text x="135.9" y="63.1">FB2</text>
<text x="135.9" y="60.6">2508051027Y1</text>
<text x="156.2" y="63.1">FB4</text>
<text x="156.2" y="60.6">2508051027Y1</text>
<text x="176.5" y="63.1">FB6</text>
<text x="176.5" y="60.6">2508051027Y1</text>
<text x="246.9" y="68.2">GND</text>
<text x="38.6" y="73.3">GND</text>
<text x="195.7" y="93.6">LM66100DCK</text>
<text x="200.6" y="91">U7</text>
<text x="222.8" y="94.8">0ZCJ0100FF2E</text>
<text x="228.6" y="92.3">F1</text>
<text x="249.4" y="91">+5V</text>
<text x="62.1" y="98.7">USB4105-GF-A</text>
<text x="68.7" y="96.1">J7</text>
<text x="197.4" y="98.7">VIN</text>
<text x="201.6" y="98.7">VOUT</text>
<text x="242.6" y="101.8">C46</text>
<text x="73.9" y="103.7">VBUS</text>
<text x="149.9" y="107.5">D7</text>
<text x="197.4" y="103.7">~{CE}</text>
<text x="202.8" y="104.9" transform="rotate(-90 202.8 104.9)">GND</text>
<text x="204.1" y="103.7">ST</text>
<text x="223.8" y="107.5">Fuse_Bypass</text>
<text x="242.6" y="104.4">47u</text>
<text x="255.3" y="102.5">C47</text>
<text x="255.3" y="105">10u</text>
<text x="75" y="108.8">CC1</text>
<text x="75" y="111.4">CC2</text>
<text x="149.9" y="110.1">D12V0L1B2LP-7B</text>
<text x="228" y="110.1">JP6</text>
<text x="75.9" y="116.4">D-</text>
<text x="75.9" y="119">D-</text>
<text x="126.5" y="119">5.1k</text>
<text x="126.9" y="116.4">R19</text>
<text x="139.7" y="119">5.1k</text>
<text x="139.7" y="116.4">R20</text>
<text x="199.9" y="116.4">GND</text>
<text x="249.4" y="116.4">GND</text>
<text x="75.9" y="121.5">D+</text>
<text x="75.9" y="124.1">D+</text>
<text x="112.2" y="121">U6</text>
<text x="112.3" y="123.3">TPD1E05U06DPYR</text>
<text x="145.3" y="121.5">GND</text>
<text x="195.7" y="124.1">LM66100DCK</text>
<text x="200.6" y="121.5">U8</text>
<text x="73.8" y="131.7">SBU1</text>
<text x="131.3" y="129.1">GND</text>
<text x="197.4" y="129.1">VIN</text>
<text x="201.6" y="129.1">VOUT</text>
<text x="248.2" y="126.6">+5V</text>
<text x="63.1" y="134.9" transform="rotate(-90 63.1 134.9)">SHIELD</text>
<text x="70.7" y="134.9" transform="rotate(-90 70.7 134.9)">GND</text>
<text x="73.8" y="134.2">SBU2</text>
<text x="89.7" y="137.3">TPD1E05U06DPYR</text>
<text x="102.9" y="134.7">U5</text>
<text x="197.4" y="134.2">~{CE}</text>
<text x="202.8" y="135.4" transform="rotate(-90 202.8 135.4)">GND</text>
<text x="204.1" y="134.2">ST</text>
<text x="113.5" y="140.6">GND</text>
<text x="107.2" y="145.6">GND</text>
<text x="181.8" y="149.5">100k</text>
<text x="182.8" y="146.9">R26</text>
<text x="194.3" y="146.9">R24</text>
<text x="194.3" y="149.5">100k</text>
<text x="199.9" y="146.9">GND</text>
<text x="248.2" y="144.4">GND</text>
<text x="60.2" y="152">GND</text>
<text x="181.8" y="159.6">100k</text>
<text x="182.8" y="157.1">R27</text>
<text x="194.3" y="157.1">R25</text>
<text x="194.3" y="159.6">100k</text>
<text x="55.1" y="163.4">+5V</text>
<text x="61.3" y="167.2">TLV1117-33</text>
<text x="65.9" y="164.7">U9</text>
<text x="74.8" y="163.4">+3V3</text>
<text x="96.4" y="166">+3V3</text>
<text x="62.5" y="171">VI</text>
<text x="69.5" y="171">VO</text>
<text x="116.8" y="173.6">H1</text>
<text x="127" y="173.6">H2</text>
<text x="137.2" y="173.6">H3</text>
<text x="147.3" y="173.6">H4</text>
<text x="187.2" y="169.8">GND</text>
<text x="48.3" y="178.7">100n</text>
<text x="49.4" y="176.1">C48</text>
<text x="68.2" y="175" transform="rotate(-90 68.2 175)">GND</text>
<text x="81.3" y="178.7">100n</text>
<text x="81.3" y="176.1">C49</text>
<text x="116.8" y="176.1">M4</text>
<text x="127" y="176.1">M4</text>
<text x="137.2" y="176.1">M4</text>
<text x="147.3" y="176.1">M4</text>
<text x="97" y="183.7">GND</text>
<text x="55.1" y="186.3">GND</text>
<text x="65.3" y="186.3">GND</text>
<text x="75.4" y="186.3">GND</text>
<text x="112.3" y="188.8">GND</text>
</g>
<g font-size="1.8" fill="#a90000">
<text x="81" y="49" transform="rotate(-90 81 49)">1</text>
<text x="107.7" y="49" transform="rotate(-90 107.7 49)">1</text>
<text x="194.9" y="51.8">4</text>
<text x="212.7" y="51.8">1</text>
<text x="74.2" y="54.4">2</text>
<text x="86.9" y="54.4">4</text>
<text x="100.9" y="54.4">2</text>
<text x="113.6" y="54.4">4</text>
<text x="194.9" y="56.9">5</text>
<text x="212.7" y="54.4">3</text>
<text x="212.7" y="56.9">2</text>
<text x="81" y="61.7" transform="rotate(-90 81 61.7)">3</text>
<text x="107.7" y="61.7" transform="rotate(-90 107.7 61.7)">3</text>
<text x="194.9" y="97.5">1</text>
<text x="207.6" y="97.5">6</text>
<text x="81.3" y="102.6">A4</text>
<text x="81.3" y="107.7">A5</text>
<text x="194.9" y="102.6">3</text>
<text x="201.7" y="107.4" transform="rotate(-90 201.7 107.4)">2</text>
<text x="207.6" y="102.6">5</text>
<text x="81.2" y="110.2">B5</text>
<text x="81.2" y="117.9">B7</text>
<text x="81.3" y="115.3">A7</text>
<text x="81.2" y="122.9">B6</text>
<text x="81.3" y="120.4">A6</text>
<text x="81.3" y="130.6">A8</text>
<text x="104.7" y="131.8">1</text>
<text x="111.1" y="126.7">1</text>
<text x="115.3" y="131.5" transform="rotate(-90 115.3 131.5)">2</text>
<text x="194.9" y="128">1</text>
<text x="207.6" y="128">6</text>
<text x="81.2" y="133.1">B8</text>
<text x="109" y="136.6" transform="rotate(-90 109 136.6)">2</text>
<text x="194.9" y="133.1">3</text>
<text x="201.7" y="137.9" transform="rotate(-90 201.7 137.9)">2</text>
<text x="207.6" y="133.1">5</text>
<text x="62" y="139.7" transform="rotate(-90 62 139.7)">S1</text>
<text x="69.6" y="139.7" transform="rotate(-90 69.6 139.7)">A1</text>
<text x="60.3" y="169.9">3</text>
<text x="73" y="169.9">2</text>
<text x="67.1" y="177.2" transform="rotate(-90 67.1 177.2)">1</text>
</g>
<g font-size="1.8" fill="#989898">
<text x="237.9" y="131.7">5V_BYPASS</text>
<text x="242" y="129.1">J3</text>
<text x="86.2" y="171">3V3_BYPASS</text>
<text x="90.3" y="168.5">J13</text>
</g>
<g font-size="1.8" fill="#aaa">
<text x="245" y="133.1">1</text>
<text x="245" y="135.6">2</text>
<text x="93.9" y="172.5">1</text>
<text x="93.9" y="175">2</text>
</g>
<g font-size="1.4" fill="#a90000">
<text x="34.9" y="23.9">1</text>
<text x="34.9" y="26.4">2</text>
<text x="34.9" y="29">3</text>
<text x="34.9" y="31.5">4</text>
<text x="34.9" y="34">5</text>
<text x="34.5" y="41.7">10</text>
<text x="34.9" y="36.6">8</text>
<text x="34.9" y="39.1">9</text>
<text x="34.5" y="44.2">11</text>
<text x="34.4" y="51.8">C1</text>
<text x="34.5" y="49.3">A1</text>
<text x="34.4" y="56.9">C2</text>
<text x="34.5" y="54.4">A2</text>
<text x="34.5" y="62">S1</text>
<text x="34.5" y="64.5">S2</text>
</g>
<g font-size="1.4" fill="#006464">
<text x="28.7" y="24.9">TD+</text>
<text x="28.7" y="29.9">TD-</text>
<text x="30" y="27.4">CT</text>
<text x="28.5" y="32.5">RD+</text>
<text x="28.5" y="35">RD-</text>
<text x="25.8" y="37.6">VC+_P8</text>
<text x="25.8" y="40.1">VC-_P9</text>
<text x="24.9" y="42.6">VC+_P10</text>
<text x="24.9" y="45.2">VC-_P11</text>
<text x="24" y="65.5">SHIELD__1</text>
<text x="26.5" y="63">SHIELD</text>
</g>
<g font-size="1.4" fill="#840000">
<text x="19.9" y="50.8">GRN1</text>
<text x="19.9" y="55.9">GRN2</text>
</g>
</svg>
